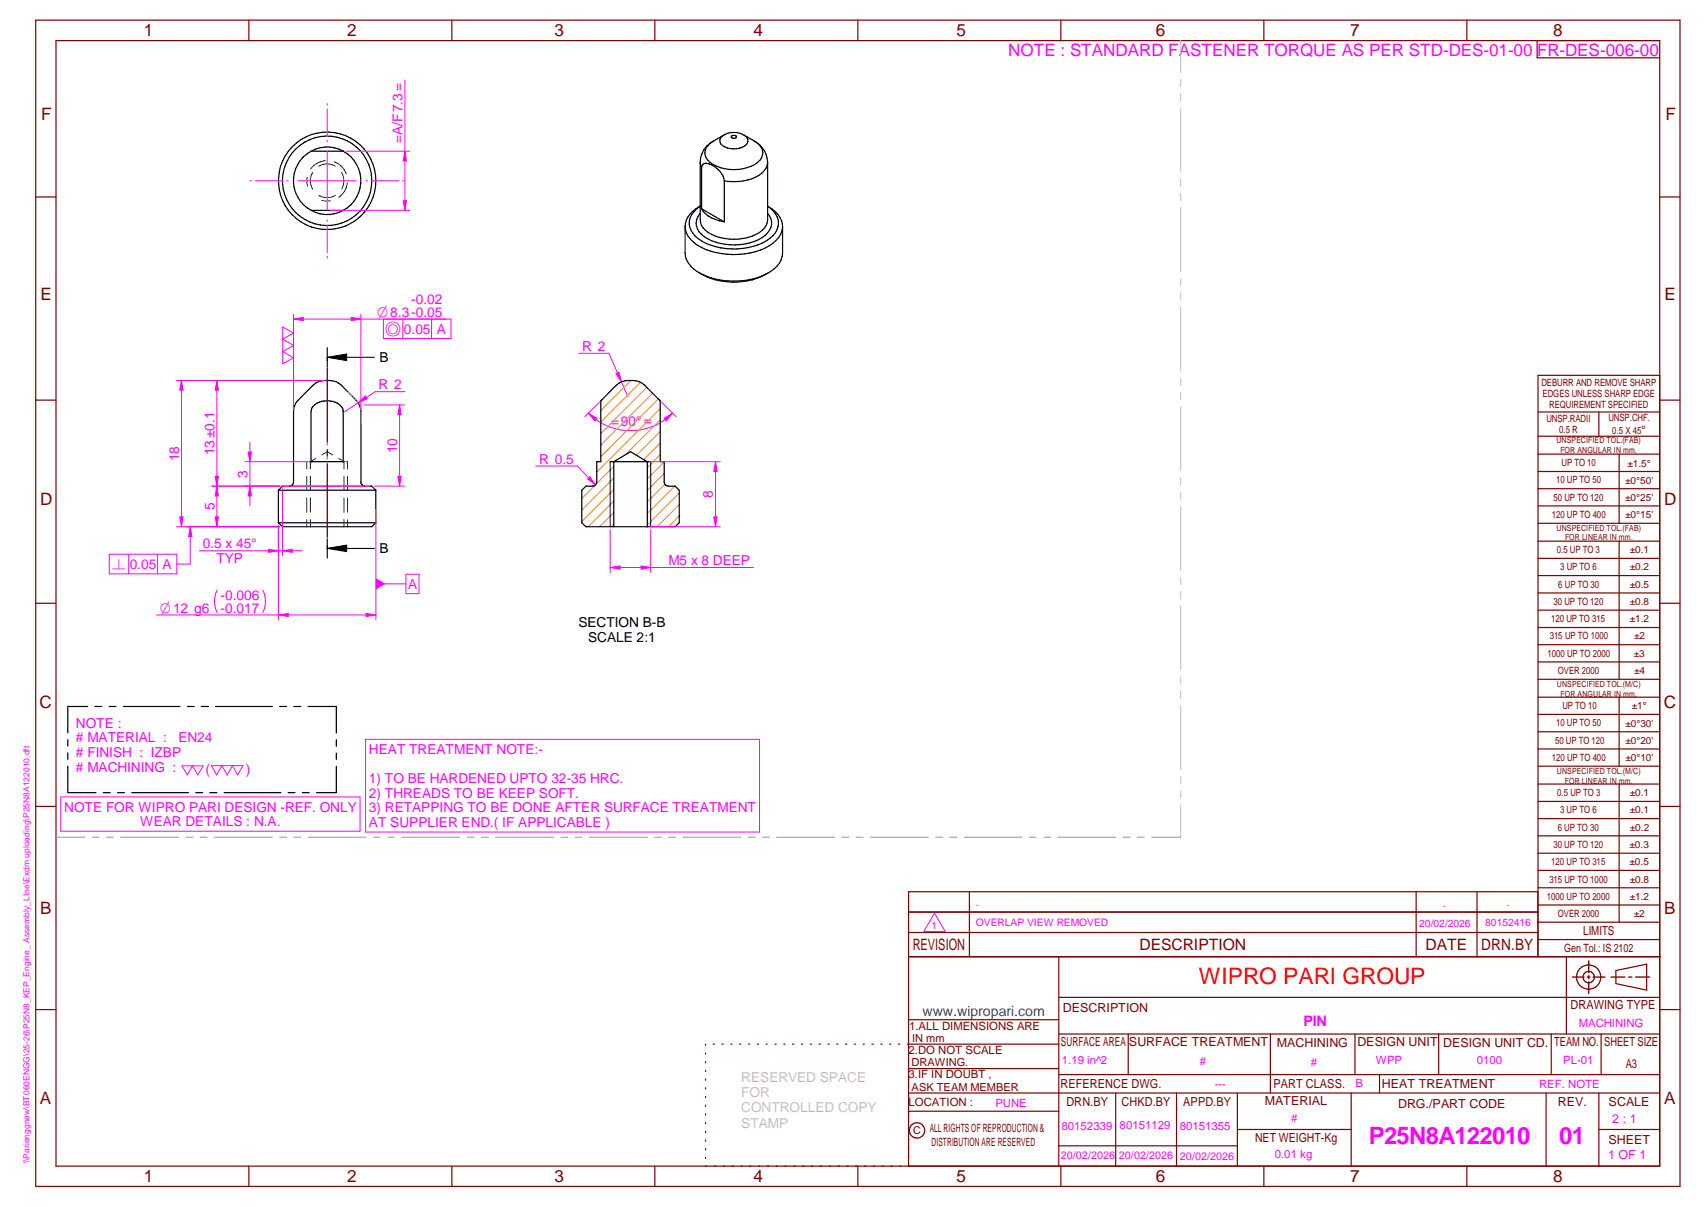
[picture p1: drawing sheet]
<svg xmlns="http://www.w3.org/2000/svg" width="420mm" height="297mm" viewBox="0 0 420 297" stroke-linecap="round" stroke-linejoin="round" font-family="sans-serif">
<g fill="none" stroke="#800000" stroke-width=".3">
<path d="M8.8 5h405v287h-405zM13.8 10h395v277h-395zM61.3 5v5M111.3 5v5M161.3 5v5M211.3 5v5M261.3 5v5M311.3 5v5M361.3 5v5M378.6 10v4.2h30.2M8.8 48.5h5M408.8 48.5h5"/>
<path d="M8.8 98.5h5M408.8 92.4h-30v143.1M408.8 98.5h5M378.8 101.4h30M378.8 107.4h30M378.8 111.8h30M378.8 116h30M393.8 101.4v6M398.8 111.8v17M378.8 120.3h30M378.8 124.5h30M378.8 128.8h30"/>
<path d="M378.8 133.2h30M378.8 137.4h30M398.8 133.2v34M8.8 148.5h5M378.8 141.6h30M378.8 145.9h30M378.8 150.2h30M378.8 154.4h30M378.8 158.7h30M408.8 148.5h5M378.8 162.9h30M378.8 167.2h30"/>
<path d="M378.8 171.6h30M378.8 175.8h30M398.8 171.6v17M8.8 198.5h5M378.8 180.1h30M378.8 184.3h30M378.8 188.6h30M378.8 193h30M378.8 197.2h30M398.8 193v33.9M408.8 198.5h5M238.7 219.5v16"/>
<path d="M348.8 219.5v16M363.8 219.5v16M378.8 201.5h30M378.8 205.7h30M378.8 210h30M378.8 214.2h30M378.8 218.5h30M223.8 235.5h185.2M223.8 229.5h154.9M223.8 224.5h154.9M260.8 235.5v51.5M378.7 235.5v-16h-154.9v67.5"/>
<path d="M378.8 222.7h30M378.8 226.9h30M378.8 231.2h30M385.8 235.5v19M398 238.8l7.5-1.5v6.4l-7.5-1.6zM8.8 248.5h5M173.8 257v.3M173.8 259.1v.3M175.6 257h.3M177.8 257h.3M180 257h.3M182.1 257h.3"/>
<path d="M184.4 257h.2M186.5 257h.3M188.7 257h.3M190.9 257h.3M193 257h.3M195.2 257h.3M197.4 257h.3M199.5 257h.3M201.7 257h.3M203.9 257h.3M206.1 257h.3M208.2 257h.4"/>
<path d="M210.4 257h.3M212.6 257h.3M214.7 257h.4M216.9 257h.3M219.1 257h.3M221.3 257h.3M223.8 251h37M260.8 257h-37.3M260.8 245.4h148M260.8 254.5h148M277.9 254.5v10M312.9 254.5v14.5"/>
<path d="M333.7 254.5v10M354.3 254.5v10M382 254.5v10M394.3 254.5v10M408.8 248.5h5M173.8 261.2v.4M173.8 263.4v.3M173.8 265.6v.3M173.8 267.7v.3M173.8 269.8v.3M173.8 271.9v.4M173.8 274.1v.3"/>
<path d="M173.8 276.3v.3M173.8 278.4v.3M223.8 263h37M223.8 273.5h37M260.8 264.5h148M274.8 269v18M289.8 269v18M304.7 278h28.1M304.7 269v18M332.8 269v18M339.8 264.5v4.5M380.8 269v18"/>
<path d="M393.8 269v18M393.8 278h15M408.8 269h-185M61.3 287v5M111.3 287v5M161.3 287v5M173.8 280.5v.3M173.8 282.7v.3M173.8 284.8v.3M211.3 287v5M260.8 282h43.9M261.3 287v5"/>
<path d="M311.3 287v5M361.3 287v5"/>
<circle cx="391.3" cy="240.5" r="2.99"/>
<circle cx="391.3" cy="240.5" r="1.4"/>
<circle cx="225.9" cy="278.2" r="1.89"/>
</g>
<g fill="none" stroke="#c0c0c0" stroke-width=".3">
<path d="M290.8 9.9v7.9M290.8 19.6v1.7M290.8 23.1v1.7M290.8 26.6v15.7M290.8 44.1v1.7M290.8 47.6v1.7M290.8 51.1v15.7M290.8 68.6v1.7M290.8 72.1v1.7M290.8 75.6v15.7M290.8 93.1v1.7M290.8 96.6v1.7"/>
<path d="M290.8 100.1v15.7M290.8 117.6v1.7M290.8 121.1v1.8M290.8 124.6v15.7M290.8 142.2v1.6M290.8 145.6v1.8M290.8 149.1v15.7M290.8 166.7v1.7M290.8 170.1v1.8M290.8 173.7v15.7M290.8 191.2v1.7M290.8 194.6v1.8"/>
<path d="M290.8 198.2v7.8"/>
</g>
<g fill="none" stroke="#949494" stroke-width=".25">
<path d="M85.7 96.4l.9 1M86.9 97.7l.2 .2M87.4 98.1l.2 .3M87.9 98.6l1 1.1v1.3M88.9 101.4v.3M88.9 102.2v.2M88.9 102.8v1.4M13.8 206h7.1M22.7 206h1.7M26.2 206h1.7M29.7 206h14.3M45.8 206h1.7"/>
<path d="M49.3 206h1.7M52.8 206h14.3M68.9 206h1.7M72.4 206h1.7M75.9 206h14.3M91.9 206h1.8M95.5 206h1.6M99 206h14.2M115.1 206h1.6M118.5 206h1.8M122 206h14.3M138.1 206h1.7"/>
<path d="M141.6 206h1.7M145.1 206h14.3M161.2 206h1.7M164.7 206h1.7M168.2 206h14.3M184.3 206h1.7M187.8 206h1.7M191.3 206h14.3M207.4 206h1.7M210.9 206h1.7M214.4 206h14.2M230.5 206h1.6"/>
<path d="M233.9 206h1.8M237.4 206h14.3M253.5 206h1.7M257 206h1.7M260.5 206h14.3M276.6 206h1.7M280.1 206h1.7M283.6 206h7.2"/>
</g>
<g fill="none" stroke="#f0f" stroke-width=".25">
<path d="M80.6 25.5v.4M80.6 26.8v6.8M80.6 34.5v.4M80.6 37.3v14.4M61.6 44.5h.4M62.9 44.5h6.8M70.6 44.5h.4M73.4 44.5h14.4M80.6 54.1v.4M80.6 55.4v6.8M90.2 44.5h.3M91.5 44.5h6.7"/>
<path d="M99.1 44.5h.5M80.6 63.1v.4M80.6 90.8v.9M80.6 93.5v16M80.6 111.3v1.7M80.6 114.8v16.1M68.6 129.4v23.1M80.6 132.6v.9M92.6 125.3v27.2M53.5 145.2a6 6 0 0 0 0 5.5M64.7 145.2a6.4 6.4 0 0 1 0 5.5M68.6 151.3l2.4-.3v.7z"/>
<path d="M15 196.1h73.7v8.5h-73.7z"/>
</g>
<path d="M391.3 236.5v2.9M387.3 240.5h2.8M390.9 240.5h.7M391.3 240.1v.7M391.3 241.6v2.9M392.3 240.5h3M396.8 240.5h3.4M401.1 240.5h.8M402.8 240.5h3.5" fill="none" stroke="#800000" stroke-width=".34"/>
<g fill="none" stroke="#000" stroke-width=".3">
<path d="M76.6 37.2a8.3 8.3 0 0 0 0 14.6M76.6 37.2a8.1 8.1 0 0 1 7.9 0M76.6 37.2h7.9M84.5 37.2a8.3 8.3 0 0 1 0 14.6M76.6 51.8a8.1 8.1 0 0 0 7.9 0M76.6 51.8h7.9M77 100.1a5 5 0 0 1 7.3 .2l.2 1v12.3h-7.9v-12.3zM89.9 119.6a1.01 1.01 0 0 1-1-1v-17.3a4.4 4.4 0 0 0-1.2-2.8l-3.6-3.7a5.7 5.7 0 0 0-7 0l-3.7 3.7a4.1 4.1 0 0 0-1.1 2.8v17.3a1.01 1.01 0 0 1-1 1M68.6 120.6l1-1h22l1 1M68.6 128.7l1 .9h22l1-.9M68.6 120.6h24M68.6 128.7h24"/>
<path d="M68.6 120.6v8.1M92.6 120.6v8.1M21.6 173.9h-4.9v6.4M23.4 173.9h1.7M26.9 173.9h1.7M30.4 173.9h13.9M46.1 173.9h1.7M49.6 173.9h1.7M53.1 173.9h14M68.9 173.9h1.7M72.4 173.9h1.7M75.9 173.9h6.9v6.5"/>
<path d="M16.7 188.6v6.5h7M16.7 182v1.6M16.7 185.3v1.6M25.4 195.1h1.8M28.9 195.1h1.7M32.5 195.1h13.9M48.2 195.1h1.7M51.7 195.1h1.7M55.2 195.1h14M70.9 195.1h1.8M74.5 195.1h1.6M82.8 188.6v6.5h-4.8"/>
<path d="M82.8 182.1v1.5M82.8 185.3v1.6"/>
<circle cx="80.6" cy="44.5" r="11"/>
<circle cx="80.6" cy="44.5" r="12"/>
</g>
<g fill="none" stroke="#008000" stroke-width=".25">
<path d="M80.1 39.5a4.9 4.9 0 0 0-3.6 2.1M82.3 39.8a4.6 4.6 0 0 1 2.9 3M75.7 43.6v2.2M77 42.5a4 4 0 0 0 0 4.1M77 42.5h.1M79.3 49.3l.9 .2 1.2-.1M82.6 40.9a3.9 3.9 0 0 0-4.1 0M82.6 48a3.9 3.9 0 0 1-4 .1M84.1 42.4a4.1 4.1 0 0 1 0 4.1M85.5 45a4.8 4.8 0 0 1-2.1 3.6M75.6 117.2v3.5M75.8 113.6h-.2v1.8"/>
<path d="M76.1 113.6h.3M76.4 113.6h.1M76.4 113.6v1.8M76.4 117.2v3.5M76.6 113.6h.1M77.8 112.8l-1.4 .8M81.9 112l-1.3-.8-1.4 .8M83.4 112.8l1.3 .8M84.5 113.6h.1M84.7 113.6h.1M84.7 113.6v1.8M84.7 117.2v3.5"/>
<path d="M84.7 113.6h.3M85.3 113.6h.3v1.8M85.6 117.2v3.5M75.6 122.6v3.5M75.6 127.9v1.7M76.4 122.5v3.5M76.4 127.8v1.8M84.7 122.6v3.5M84.7 127.9v1.7M85.6 122.6v3.5M85.6 127.9v1.7"/>
</g>
<path d="M68.6 151.3l2.4-.3v.7z" fill="#f0f"/>
<path d="M90.2 151l2.4 .3-2.4 .4z" fill="none" stroke="#f0f" stroke-width=".25"/>
<path d="M90.2 151l2.4 .3-2.4 .4z" fill="#f0f"/>
<path d="M43.5 93.6h36.4M43.5 129.6h25.4M44.3 127.2h.8l-.4 2.4zM38.6 151.3h54" fill="none" stroke="#f0f" stroke-width=".25"/>
<path d="M44.3 127.2h.8l-.4 2.4z" fill="#f0f"/>
<path d="M44.7 93.6l.4 2.4h-.8z" fill="none" stroke="#f0f" stroke-width=".25"/>
<path d="M44.7 93.6l.4 2.4h-.8z" fill="#f0f"/>
<path d="M85.2 37.2h15.7M99.7 37.2l.4 2.4h-.8zM81.3 51.8h19.6M44.7 93.6v36" fill="none" stroke="#f0f" stroke-width=".25"/>
<path d="M99.7 37.2l.4 2.4h-.8z" fill="#f0f"/>
<path d="M99.3 49.4h.8l-.4 2.4z" fill="none" stroke="#f0f" stroke-width=".25"/>
<path d="M99.3 49.4h.8l-.4 2.4z" fill="#f0f"/>
<path d="M99.7 19.7v32.1M147.6 99l-3.6 3.5M162.9 99l3.6 3.5M144.9 101.7l2.1 1.3-.5 .5z" fill="none" stroke="#f0f" stroke-width=".25"/>
<path d="M144.9 101.7l2.1 1.3-.5 .5z" fill="#f0f"/>
<path d="M163.6 103l2-1.3-1.5 1.8z" fill="none" stroke="#f0f" stroke-width=".25"/>
<path d="M163.6 103l2-1.3-1.5 1.8z" fill="#f0f"/>
<path d="M52.2 119.6h38.6M144.9 101.7a14.7 14.7 0 0 0 20.7 0M52.2 129.6h16.7M53 127.2h.8l-.4 2.4z" fill="none" stroke="#f0f" stroke-width=".25"/>
<path d="M53 127.2h.8l-.4 2.4z" fill="#f0f"/>
<path d="M53.4 119.6l.4 2.4h-.8z" fill="none" stroke="#f0f" stroke-width=".25"/>
<path d="M53.4 119.6l.4 2.4h-.8z" fill="#f0f"/>
<path d="M142.6 87h7.4l4.6 10.6M151.7 91.9l.7-.3 .6 2.4zM53.4 119.6v10" fill="none" stroke="#f0f" stroke-width=".25"/>
<path d="M151.7 91.9l.7-.3 .6 2.4z" fill="#f0f"/>
<path d="M88.2 99.1l1.8-1.6 .5 .6zM99.8 96.4h-7.4l-7.5 4.9" fill="none" stroke="#f0f" stroke-width=".25"/>
<path d="M88.2 99.1l1.8-1.6 .5 .6z" fill="#f0f"/>
<path d="M66.2 135.2l2.4 .4-2.4 .3zM68.6 129.4v7.3M69.6 120.4v16.3" fill="none" stroke="#f0f" stroke-width=".25"/>
<path d="M66.2 135.2l2.4 .4-2.4 .3z" fill="#f0f"/>
<path d="M69.6 135.6l2.4-.4v.7z" fill="none" stroke="#f0f" stroke-width=".25"/>
<path d="M69.6 135.6l2.4-.4v.7z" fill="#f0f"/>
<path d="M49.1 135.6h25.3M150.3 130.3v10.6M150.3 139.7l2.4-.4v.8zM160.3 130.3v10.6" fill="none" stroke="#f0f" stroke-width=".25"/>
<path d="M150.3 139.7l2.4-.4v.8z" fill="#f0f"/>
<path d="M157.9 139.3l2.4 .4-2.4 .4z" fill="none" stroke="#f0f" stroke-width=".25"/>
<path d="M157.9 139.3l2.4 .4-2.4 .4z" fill="#f0f"/>
<path d="M72.3 77.3v23.3M72.3 78.5l2.4-.4v.8zM88.9 77.3v23.3M150.3 139.7h35.2" fill="none" stroke="#f0f" stroke-width=".25"/>
<path d="M72.3 78.5l2.4-.4v.8z" fill="#f0f"/>
<path d="M86.5 78.1l2.4 .4-2.4 .4z" fill="none" stroke="#f0f" stroke-width=".25"/>
<path d="M86.5 78.1l2.4 .4-2.4 .4z" fill="#f0f"/>
<path d="M72.3 78.5h37.5M52.2 93.6h27.7M52.2 119.6h16.7M53 117.2h.8l-.4 2.4z" fill="none" stroke="#f0f" stroke-width=".25"/>
<path d="M53 117.2h.8l-.4 2.4z" fill="#f0f"/>
<path d="M53.4 93.6l.4 2.4h-.8z" fill="none" stroke="#f0f" stroke-width=".25"/>
<path d="M53.4 93.6l.4 2.4h-.8z" fill="#f0f"/>
<path d="M53.4 93.6v26M60.4 113.6h15.5M60.4 119.6h8.5M61.5 119.6l.4 2.4h-.8z" fill="none" stroke="#f0f" stroke-width=".25"/>
<path d="M61.5 119.6l.4 2.4h-.8z" fill="#f0f"/>
<path d="M61.1 111.3h.8l-.4 2.3z" fill="none" stroke="#f0f" stroke-width=".25"/>
<path d="M61.1 111.3h.8l-.4 2.3z" fill="#f0f"/>
<path d="M61.5 108.8v15.6M131.9 114.7h10.3l4.5 4.6M145.3 117.3l1.4 2-2-1.4z" fill="none" stroke="#f0f" stroke-width=".25"/>
<path d="M145.3 117.3l1.4 2-2-1.4z" fill="#f0f"/>
<path d="M92.6 143.7h7.4" fill="none" stroke="#f0f" stroke-width=".25"/>
<path d="M92.6 142.3l2.4 1.4-2.4 1.4z" fill="#f0f"/>
<path d="M94.4 78.5h16.7v4.8h-16.7zM99.2 78.5v4.8M106.3 78.5v4.8M89.6 99.7h10M92.3 119.6h7.3M98 117.2h.8l-.4 2.4zM100 141.3h3.2v4.8h-3.2zM44.8 188.5h5.2l-1.3 2.2-1.3-2.2-1.3 2.2zM52.1 188.4h7.7l-1.3 2.3-1.2-2.3-1.3 2.3-1.4-2.3-1.2 2.3zM90 181.9h97.1v22.9h-97.1z" fill="none" stroke="#f0f" stroke-width=".25"/>
<g fill="none" stroke="#000" stroke-width=".3">
<path d="M172.5 39.9l.3 1.4M175 35.2a2.83 2.83 0 0 0 0 4.8 10.4 10.4 0 0 0 12.1-.5 2.96 2.96 0 0 0-1.4-4.8 6.2 6.2 0 0 1 3.3 5.2M178.3 33.2a10.6 10.6 0 0 0-5 3.7l-.8 2v1M178.3 33.2a5 5 0 0 1 4.9 0M178.3 33.2a1.52 1.52 0 0 0-1 1.6 1.52 1.52 0 0 0 1.2 1.4 4.7 4.7 0 0 0 5.6-1 1.43 1.43 0 0 0-.9-2l2.6 1.5M180.2 33.5l.2-.1a.73 .73 0 0 1 1 .3 .8 .8 0 0 1-1.3 0zM189 39.9v14.2a4.4 4.4 0 0 1-2.8 3.6 12.4 12.4 0 0 1-12.4-1 3.2 3.2 0 0 1-1.3-2.6v-14.2M189 39.9a5.5 5.5 0 0 1-4.8 4.4 14.5 14.5 0 0 1-5.8 .2M168.7 55.7v6.6a6.9 6.9 0 0 0 5.2 5.6 18.3 18.3 0 0 0 16.7-1.7 5.3 5.3 0 0 0 2.1-3.9v-6.6M169.9 52.7l1.5-1.3 1.1-.7a5 5 0 0 0-2.6 5.2 8.2 8.2 0 0 0 6.4 4.8 16.5 16.5 0 0 0 13.4-2.1 4.3 4.3 0 0 0 .2-7.2l-.9-.6a6 6 0 0 1 3.7 5.2 7.4 7.4 0 0 1-5.5 5.6 19 19 0 0 1-15.5-1.3 5.4 5.4 0 0 1-2.9-5.4l.2-.7zM172.8 51.4l5.6 3.2M172.8 51.4a6.5 6.5 0 0 0 4.5 3l1.1 .2"/>
<path d="M178.4 44.5a5.6 5.6 0 0 0-4.6-4.3l-.7 .3-.3 .6v10.3M178.4 44.5v10.1M189 52.5a3.6 3.6 0 0 1-.6 5.5 14 14 0 0 1-15 .3 3.7 3.7 0 0 1-.9-5.8M189.2 67.1a16.8 16.8 0 0 1-17 0"/>
</g>
<path d="M98 117.2h.8l-.4 2.4z" fill="#f0f"/>
<path d="M98.4 99.7l.4 2.3h-.8z" fill="none" stroke="#f0f" stroke-width=".25"/>
<path d="M98.4 99.7l.4 2.3h-.8z" fill="#f0f"/>
<path d="M98.4 99.7v19.9M46.9 129.6v9.2" fill="none" stroke="#f0f" stroke-width=".25"/>
<path d="M46.9 129.6l.4 2.4h-.8z" fill="#f0f"/>
<path d="M69.6 80.5l2.7 1.5-2.7 1.5 2.7 1.5-2.7 1.5 2.7 1.6-2.7 1.4zM72.3 81.1v19.7M160.1 113.6h17.3M26.9 136.4h16.6v4.8h-16.6zM31.7 136.4v4.8M38.8 136.4v4.8M43.5 138.8h3.4M45.7 129.6h23.2M46.9 129.6l.4 2.4h-.8zM160.1 129.6h17.3M175.8 127.2h.8l-.4 2.4z" fill="none" stroke="#f0f" stroke-width=".25"/>
<path d="M80.6 85.5v4.8M80.6 90.6v18.2M80.6 87.9h11.6M80.6 87.9l4.8-.8v1.6zM80.6 110.6v1.7M80.6 114.1v18.2M150.3 113.6v16M160.3 113.6v16M80.6 135l4.8-.8v1.6zM80.6 132.6v4.8M80.6 135h11.6" fill="none" stroke="#000" stroke-width=".25"/>
<path d="M80.6 87.9l4.8-.8v1.6zM80.6 135l4.8-.8v1.6z" fill="#000"/>
<g fill="none" stroke="#ff8000" stroke-width=".25">
<path d="M155.4 93.6l-7.4 7.4M157.7 94.1l-9.7 9.7M159.3 95.3l-11.3 11.4M160.7 96.8l-12.7 12.7M162.1 98.2l-14.1 14.2M146.5 119.5l-3.2 3.2M151.2 114.8l-4.4 4.4M151.2 117.6l-7.9 7.9M162.6 100.5l-15.6 15.7M162.6 103.4l-8.5 8.4M162.6 111.9l-3.2 3.2M162.6 106.2l-5.9 5.9"/>
<path d="M162.6 109.1l-4.1 4M163.6 113.7l-4.2 4.2M163.6 116.5l-4.2 4.2M163.8 119.2l-4.4 4.3M166.1 119.6l-6.7 6.8M151.2 128.9l-.7 .7M151.2 120.5l-7.9 7.9M151.2 123.3l-6.4 6.3M151.2 126.2l-3.6 3.4M167.3 121.3l-7.9 7.9M167.3 124.2l-5.5 5.4M167.3 127l-2.7 2.6"/>
</g>
<path d="M151.8 94.8a5.7 5.7 0 0 1 6.9 0l3.9 3.8v15h1v5a1.01 1.01 0 0 0 1 1h1.7l1 1v8.1l-1 .9h-22l-1-.9v-8.1l1-1h1.7a1.01 1.01 0 0 0 1-1v-5h1v-15zM150.3 113.6h10M159.4 129.6v-16l-4.1-2.4-4.1 2.4v16" fill="none" stroke="#000" stroke-width=".3"/>
<path d="M175.8 127.2h.8l-.4 2.4z" fill="#f0f"/>
<path d="M176.2 113.6l.4 2.4h-.8z" fill="none" stroke="#f0f" stroke-width=".25"/>
<path d="M176.2 113.6l.4 2.4h-.8z" fill="#f0f"/>
<path d="M176.2 113.6v16M230.2 224.7l2.6 4.5h-5.3z" fill="none" stroke="#f0f" stroke-width=".25"/>
<g font-size="5.9" fill="#f0f">
<text x="337.1" y="281.6">P25N8A122010</text>
<text x="384" y="281.6">01</text>
</g>
<text font-size="5.6" fill="#f00" x="295.3" y="242.2">WIPRO PARI GROUP</text>
<g font-size="4.2" fill="#800000">
<text x="35.4" y="9">1</text>
<text x="85.5" y="8.9">2</text>
<text x="136.6" y="9">3</text>
<text x="185.6" y="9">4</text>
<text x="235.6" y="9">5</text>
<text x="284.6" y="8.8">6</text>
<text x="332.6" y="9">7</text>
<text x="382.6" y="9">8</text>
<text x="10.1" y="29.6">F</text>
<text x="410.2" y="29.6">F</text>
<text x="9.9" y="73.9">E</text>
<text x="409.9" y="73.9">E</text>
<text x="9.9" y="124.2">D</text>
<text x="409.9" y="124.2">D</text>
<text x="9.7" y="174.3">C</text>
<text x="409.7" y="174.3">C</text>
<text x="9.9" y="225">B</text>
<text x="409.8" y="225">B</text>
<text x="9.8" y="271.7">A</text>
<text x="409.8" y="271.7">A</text>
<text x="35.4" y="291">1</text>
<text x="85.5" y="290.9">2</text>
<text x="136.6" y="291">3</text>
<text x="185.6" y="291">4</text>
<text x="235.6" y="291">5</text>
<text x="284.6" y="290.8">6</text>
<text x="332.6" y="291">7</text>
<text x="382.6" y="291">8</text>
</g>
<text font-size="4.2" fill="#f0f" x="248.3" y="13.8">NOTE : STANDARD FASTENER TORQUE AS PER STD-DES-01-00 FR-DES-006-00</text>
<g font-size="3.9" fill="#800000">
<text x="224.8" y="233.8">REVISION</text>
<text x="280.7" y="233.8">DESCRIPTION</text>
<text x="351.1" y="233.8">DATE</text>
<text x="364.8" y="233.8">DRN.BY</text>
</g>
<g font-size="3.7" fill="#f0f">
<text x="92.9" y="77.9">O8.3-0.05</text>
<text x="94.9" y="82.1">a</text>
<text x="27.6" y="140">n</text>
<text x="39.4" y="150.7">O12 g6</text>
</g>
<text font-size="3.6" fill="#f0f" x="321" y="252.6">PIN</text>
<g font-size="3.5" fill="#f0f">
<text x="50.6" y="190.4">(</text>
<text x="60.5" y="190.4">)</text>
</g>
<text font-size="3.5" fill="#00f" x="227.2" y="250">www.wipropari.com</text>
<g font-size="3.4" fill="#f0f">
<text x="99.1" y="35.3" transform="rotate(-90 99.1 35.3)">=A/F7.3=</text>
<text x="101.3" y="74.8">-0.02</text>
<text x="99.5" y="82.1">0.05 A</text>
<text x="143.4" y="86.4">R 2</text>
<text x="93.2" y="95.8">R 2</text>
<text x="150.5" y="104.9" transform="rotate(-1 150.5 104.9)">=90°=</text>
<text x="44.1" y="113.5" transform="rotate(-90 44.1 113.5)">18</text>
<text x="52.8" y="112" transform="rotate(-90 52.8 112)">13±0.1</text>
<text x="97.8" y="111.5" transform="rotate(-90 97.8 111.5)">10</text>
<text x="60.9" y="117.6" transform="rotate(-90 60.9 117.6)">3</text>
<text x="132.8" y="114.1">R 0.5</text>
<text x="52.8" y="125.6" transform="rotate(-90 52.8 125.6)">5</text>
<text x="175.6" y="122.6" transform="rotate(-90 175.6 122.6)">8</text>
<text x="49.9" y="135">0.5 x 45°</text>
<text x="32" y="140">0.05 A</text>
<text x="53.3" y="138.6">TYP</text>
<text x="164.6" y="139.1">M5 x 8 DEEP</text>
<text x="54.3" y="147.6">-0.006</text>
<text x="100.5" y="144.9">A</text>
<text x="54.3" y="150.7">-0.017</text>
<text x="18.7" y="179.1">NOTE :</text>
<text x="18.7" y="182.7"># MATERIAL :</text>
<text x="43.9" y="182.7">EN24</text>
<text x="90.9" y="185.5">HEAT TREATMENT NOTE:-</text>
<text x="18.7" y="186.3"># FINISH : IZBP</text>
<text x="18.7" y="189.9"># MACHINING :</text>
<text x="90.9" y="192.7">1) TO BE HARDENED UPTO 32-35 HRC.</text>
<text x="90.9" y="196.3">2) THREADS TO BE KEEP SOFT.</text>
<text x="15.8" y="199.7">NOTE FOR WIPRO PARI DESIGN -REF. ONLY</text>
<text x="34.5" y="203.4">WEAR DETAILS : N.A.</text>
<text x="90.9" y="199.9">3) RETAPPING TO BE DONE AFTER SURFACE TREATMENT</text>
<text x="90.9" y="203.5">AT SUPPLIER END.( IF APPLICABLE )</text>
</g>
<g font-size="3.4">
<text x="93.5" y="89.1">B</text>
<text x="93.5" y="136.2">B</text>
<text x="142.4" y="154.4">SECTION B-B</text>
<text x="144.9" y="158">SCALE 2:1</text>
</g>
<g font-size="3.4" fill="#c0c0c0">
<text x="182.6" y="266.2">RESERVED SPACE</text>
<text x="182.6" y="270">FOR</text>
<text x="182.6" y="273.7">CONTROLLED COPY</text>
<text x="182.6" y="277.5">STAMP</text>
</g>
<g font-size="3.1" fill="#800000">
<text x="389.9" y="230.2">LIMITS</text>
<text x="261.8" y="249">DESCRIPTION</text>
<text x="386.8" y="248.4">DRAWING TYPE</text>
<text x="261.3" y="257.5">SURFACE AREA</text>
<text x="278" y="257.5">SURFACE TREATMENT</text>
<text x="314.5" y="257.6">MACHINING</text>
<text x="334.3" y="257.5">DESIGN UNIT</text>
<text x="355.4" y="257.6">DESIGN UNIT CD.</text>
<text x="382.8" y="257.3">TEAM NO.</text>
<text x="395.1" y="257.4">SHEET SIZE</text>
<text x="400.4" y="262.8">A3</text>
<text x="261.2" y="267.8">REFERENCE DWG.</text>
<text x="313.6" y="267.7">PART CLASS.</text>
<text x="340.3" y="267.7">HEAT TREATMENT</text>
<text x="262.6" y="272.2">DRN.BY</text>
<text x="276.2" y="272.1">CHKD.BY</text>
<text x="291.4" y="272.2">APPD.BY</text>
<text x="311.5" y="272">MATERIAL</text>
<text x="344.3" y="272.6">DRG./PART CODE</text>
<text x="383.7" y="272.2">REV.</text>
<text x="396.2" y="272.3">SCALE</text>
<text x="309.1" y="280.9">NET WEIGHT-Kg</text>
<text x="396.1" y="281.4">SHEET</text>
</g>
<g font-size="3.1" fill="#f0f">
<text x="397.1" y="276.4">2 : 1</text>
<text x="396.1" y="285.3">1 OF 1</text>
</g>
<text font-size="3" fill="#800000" x="404.2" y="106.8">°</text>
<g font-size="2.8" fill="#800000">
<text x="385.2" y="234.4">Gen Tol.: IS 2102</text>
<text x="223.9" y="253.4">1.ALL DIMENSIONS ARE</text>
<text x="223.8" y="259.3">2.DO NOT SCALE</text>
<text x="223.8" y="265.4">3.IF IN DOUBT ,</text>
<text x="223.8" y="272.2">LOCATION :</text>
<text x="229" y="278.7">ALL RIGHTS OF REPRODUCTION &amp;</text>
<text x="229.4" y="282.1">DISTRIBUTION ARE RESERVED</text>
</g>
<g font-size="2.8" fill="#f0f">
<text x="388.8" y="252.7">MACHINING</text>
<text x="261.5" y="261.9">1.19 in^2</text>
<text x="295.5" y="262">#</text>
<text x="322.8" y="262.3">#</text>
<text x="338.8" y="261.7">WPP</text>
<text x="363.7" y="261.7">0100</text>
<text x="385" y="261.8">PL-01</text>
<text x="299.2" y="267.7">---</text>
<text x="333.8" y="267.5">B</text>
<text x="379.1" y="267.6">REF. NOTE</text>
<text x="245.1" y="272.4">PUNE</text>
<text x="261.4" y="278">80152339</text>
<text x="275.7" y="277.7">80151129</text>
<text x="290.6" y="278">80151355</text>
<text x="318" y="276">#</text>
<text x="314" y="285">0.01 kg</text>
</g>
<g font-size="2.7" fill="#800000">
<text x="224.7" y="256.4">IN mm</text>
<text x="224.5" y="262.4">DRAWING.</text>
<text x="224.5" y="268.4">ASK TEAM MEMBER</text>
<text x="224.9" y="279.2">C</text>
</g>
<g font-size="2.7" fill="#f0f">
<text x="261.3" y="285.2">20/02/2026</text>
<text x="275.6" y="285.2">20/02/2026</text>
<text x="290.6" y="285.4">20/02/2026</text>
</g>
<g font-size="2.5" fill="#800000">
<text x="379.6" y="95">DEBURR AND REMOVE SHARP</text>
<text x="379.9" y="97.7">EDGES UNLESS SHARP EDGE</text>
<text x="381.5" y="100.5">REQUIREMENT SPECIFIED</text>
<text x="380.9" y="103.8">UNSP.RADII</text>
<text x="384" y="106.6">0.5 R</text>
<text x="396.1" y="103.6">UNSP.CHF.</text>
<text x="397.1" y="106.8">0.5 X 45</text>
<text x="383.2" y="119">10 UP TO 50</text>
<text x="384.6" y="114.7">UP TO 10</text>
<text x="400.3" y="119">±0°50'</text>
<text x="400.8" y="114.8">±1.5°</text>
<text x="382.6" y="123.2">50 UP TO 120</text>
<text x="400.3" y="123.2">±0°25'</text>
<text x="382.2" y="127.4">120 UP TO 400</text>
<text x="400.3" y="127.4">±0°15'</text>
<text x="383.4" y="136.1">0.5 UP TO 3</text>
<text x="401.4" y="136.1">±0.1</text>
<text x="384.2" y="140.4">3 UP TO 6</text>
<text x="401.4" y="140.3">±0.2</text>
<text x="382.6" y="148.8">30 UP TO 120</text>
<text x="383.8" y="144.6">6 UP TO 30</text>
<text x="401.4" y="148.9">±0.8</text>
<text x="401.4" y="144.7">±0.5</text>
<text x="382" y="153.1">120 UP TO 315</text>
<text x="401.4" y="153.1">±1.2</text>
<text x="381.2" y="161.6">1000 UP TO 2000</text>
<text x="381.7" y="157.4">315 UP TO 1000</text>
<text x="402.4" y="161.6">±3</text>
<text x="402.5" y="157.4">±2</text>
<text x="383.7" y="165.9">OVER 2000</text>
<text x="402.5" y="165.9">±4</text>
<text x="383.2" y="178.8">10 UP TO 50</text>
<text x="384.8" y="174.5">UP TO 10</text>
<text x="400.3" y="178.8">±0°30'</text>
<text x="401.9" y="174.6">±1°</text>
<text x="383" y="183">50 UP TO 120</text>
<text x="400.3" y="183.1">±0°20'</text>
<text x="382.2" y="187.3">120 UP TO 400</text>
<text x="400.3" y="187.3">±0°10'</text>
<text x="383.5" y="195.9">0.5 UP TO 3</text>
<text x="401.4" y="196">±0.1</text>
<text x="384.2" y="200.1">3 UP TO 6</text>
<text x="401.4" y="200.2">±0.1</text>
<text x="382.6" y="208.7">30 UP TO 120</text>
<text x="383.7" y="204.4">6 UP TO 30</text>
<text x="401.4" y="208.7">±0.3</text>
<text x="401.4" y="204.4">±0.2</text>
<text x="382" y="213">120 UP TO 315</text>
<text x="401.4" y="212.9">±0.5</text>
<text x="381" y="221.4">1000 UP TO 2000</text>
<text x="381.6" y="217.2">315 UP TO 1000</text>
<text x="401.4" y="221.4">±1.2</text>
<text x="401.4" y="217.2">±0.8</text>
<text x="383.7" y="225.7">OVER 2000</text>
<text x="402.4" y="225.7">±2</text>
</g>
<g font-size="2.5" fill="#f0f">
<text x="240.4" y="222.8">.</text>
<text x="240.4" y="228">OVERLAP VIEW REMOVED</text>
<text x="355.4" y="223.1">.</text>
<text x="365.8" y="227.8">80152416</text>
<text x="371.1" y="222.9">.</text>
<text x="229.4" y="228.6">1</text>
<text x="349.5" y="228.2">20/02/2026</text>
</g>
<g font-size="2.1" fill="#800000">
<text x="383.3" y="109.1">UNSPECIFIED TOL.(FAB)</text>
<text x="384.3" y="111.4">FOR ANGULAR IN mm.</text>
<text x="383.4" y="130.6">UNSPECIFIED TOL.(FAB)</text>
<text x="385.4" y="133">FOR LINEAR IN mm.</text>
<text x="383.4" y="169">UNSPECIFIED TOL.(M/C)</text>
<text x="384.3" y="171.4">FOR ANGULAR IN mm.</text>
<text x="383.4" y="190.5">UNSPECIFIED TOL.(M/C)</text>
<text x="385.4" y="192.8">FOR LINEAR IN mm.</text>
</g>
<text font-size="2.1" fill="#f0f" x="7.2" y="286.3" transform="rotate(-90 7.2 286.3)">\\Parienggnew\BT060ENGG\25-26\P25N8_KEP_Engine_ Assembly_LIne\Exdm uploading\P25N8A122010.dft</text>
</svg>
